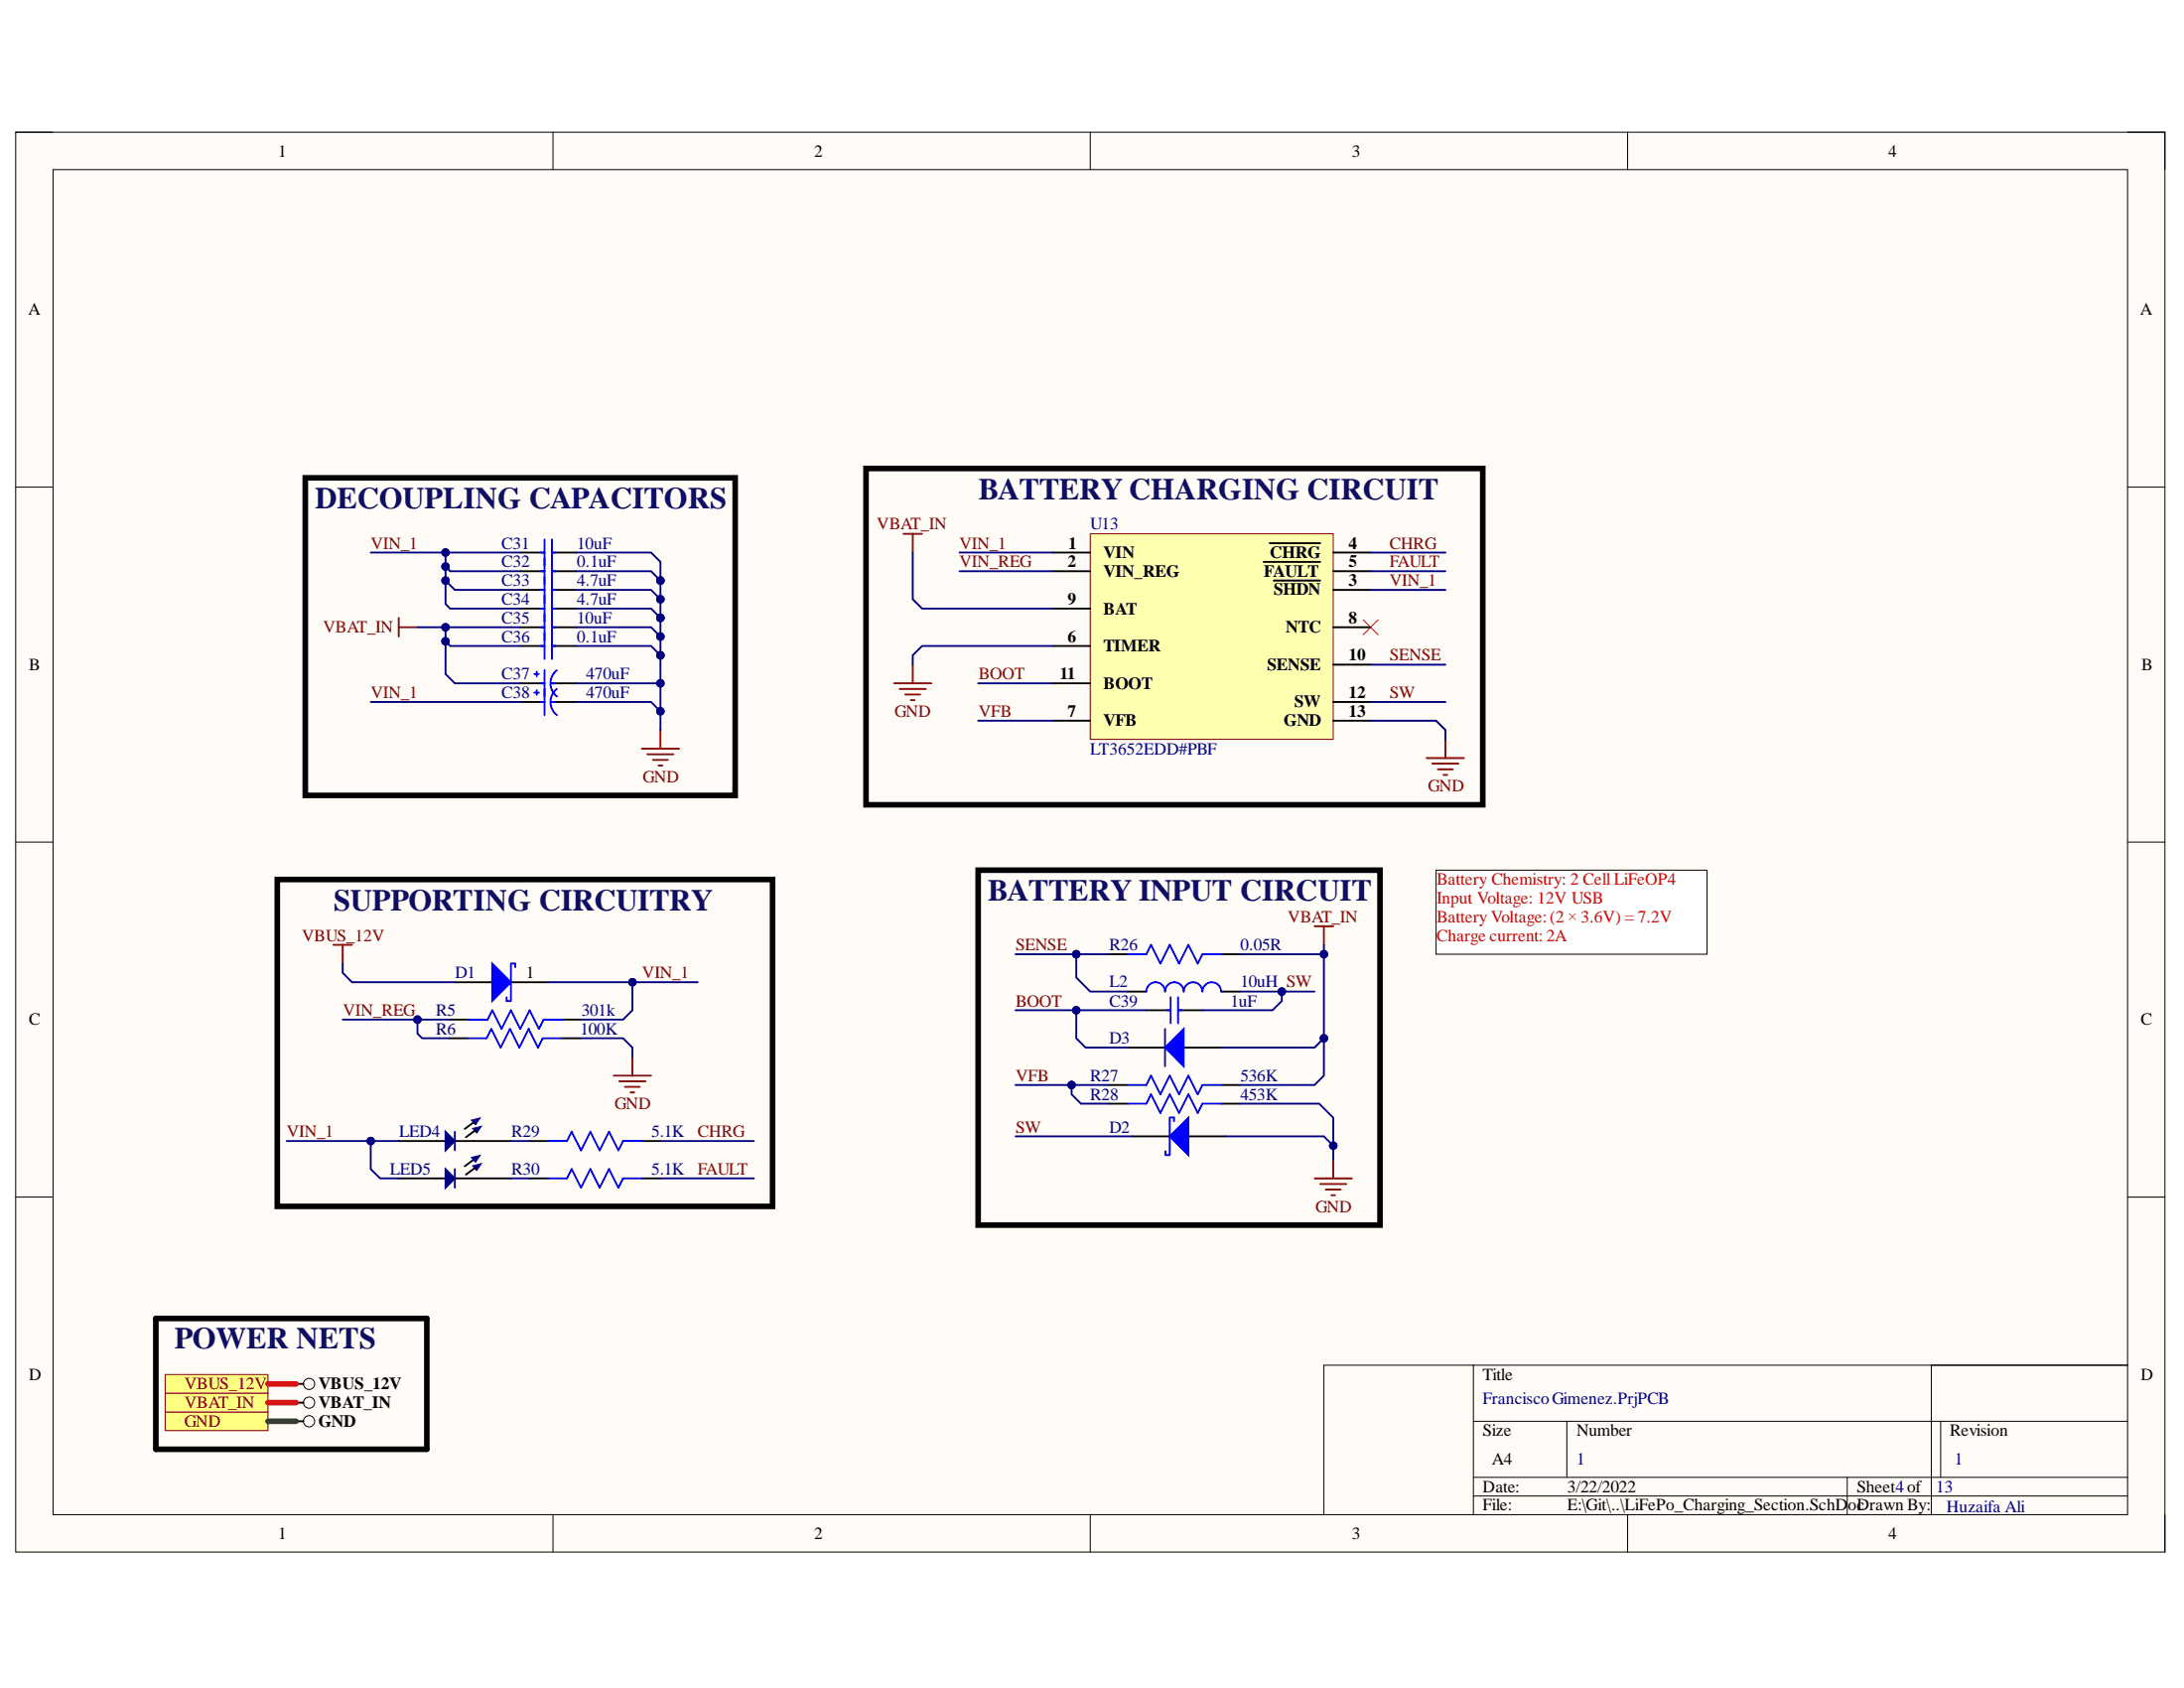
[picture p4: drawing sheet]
<svg xmlns="http://www.w3.org/2000/svg" width="279mm" height="216mm" viewBox="0 0 279 216" stroke-linecap="round" stroke-linejoin="round" font-family="sans-serif">
<path d="M2 16.9h275v181.6h-275z" fill-rule="evenodd" fill="#fffcf8"/>
<path d="M2 16.9h275v181.6h-275z" fill="none" stroke="#000" stroke-width=".13"/>
<path d="M6.8 21.7h265.4v172h-265.4z" fill-rule="evenodd" fill="#fffcf8"/>
<g fill="none" stroke="#000" stroke-width=".13">
<path d="M2 16.9h4.8M70.7 16.9v4.8M139.5 16.9v4.8M208.2 16.9v4.8M272.2 16.9h4.8v4.8M6.8 21.7h265.4v172h-265.4zM2 62.3h4.8M272.2 62.3h4.8M2 107.7h4.8M272.2 107.7h4.8M2 153.1h4.8M272.2 153.1h4.8"/>
<path d="M188.5 174.6v19.1M247.1 174.6v19.1M272.2 174.6h-102.8v19.1M70.7 193.7v4.8M139.5 193.7v4.8M188.5 181.8h83.7M188.5 189h83.7M188.5 191.3h83.7M200.4 181.8v7.2M208.2 193.7v4.8M236.3 189v4.7M248.3 181.8v7.2"/>
<path d="M277 193.7v4.8"/>
</g>
<path d="M144.9 145.3h4.7M152 145.3h4.8" fill="none" stroke="#000" stroke-width=".24"/>
<path d="M149.1 147.3v.4h.5M149.6 143v4.7M149.7 142.9h.5v.5" fill="none" stroke="#00f" stroke-width=".24"/>
<path d="M149.6 145.3l2.4-2.3v4.7z" fill="#00f"/>
<path d="M144.3 138.8h2.4l.5-1.2 1.2 2.4 1.2-2.4 1.2 2.4 1.2-2.4 1.2 2.4 .6-1.2h2.4M146.7 126.8a1.2 1.2 0 0 1 1.1-1.2 1.2 1.2 0 0 1 1.2 1.2 1.19 1.19 0 0 1 1.2-1.2 1.19 1.19 0 0 1 1.2 1.2 1.2 1.2 0 0 1 1.2-1.2 1.2 1.2 0 0 1 1.2 1.2 1.19 1.19 0 0 1 1.2-1.2 1.19 1.19 0 0 1 1.2 1.2M149.6 145.3l2.4-2.3v4.7z" fill="none" stroke="#00f" stroke-width=".24"/>
<path d="M141.9 138.8h2.4M144.3 126.8h2.4M156.2 138.8h2.4M156.2 126.8h2.4" fill="none" stroke="#000" stroke-width=".24"/>
<g fill="none" stroke="#800000" stroke-width=".24">
<path d="M82.1 95.8h4.8M82.8 96.5h3.4M83.5 97.2h1.9M84.3 97.9h.4M84.5 93.4v2.4M114.4 87.4h4.8M115.1 88.1h3.3M115.8 88.8h1.9M116.5 89.5h.5M116.8 85v2.4M182.5 97h4.8M183.2 97.7h3.4"/>
<path d="M184 98.4h1.9M184.7 99.1h.4M184.9 94.6v2.4M42.6 120.8h2.4M43.8 120.8v2.4M168.2 150.7h4.8M168.9 151.4h3.3M169.6 152.2h1.9M170.3 152.9h.5M170.6 148.3v2.4"/>
</g>
<path d="M174.4 79.3l1.9 1.9M176.3 79.3l-1.9 1.9" fill="none" stroke="#f00" stroke-width=".13"/>
<path d="M21.1 180.6h13.2v2.4h-13.2z" fill-rule="evenodd" fill="#ffff80"/>
<path d="M21.1 180.6h13.2v2.4h-13.2z" fill="none" stroke="#800000" stroke-width=".13"/>
<circle cx="39.5" cy="181.8" r=".72" fill="none" stroke="#000" stroke-width=".13"/>
<path d="M37.9 181.8h.9" fill="none" stroke="#000" stroke-width=".24"/>
<path d="M21.1 175.8h13.2v2.4h-13.2z" fill-rule="evenodd" fill="#ffff80"/>
<path d="M21.1 175.8h13.2v2.4h-13.2z" fill="none" stroke="#800000" stroke-width=".13"/>
<circle cx="39.5" cy="177" r=".72" fill="none" stroke="#000" stroke-width=".13"/>
<path d="M67.8 145.9h2.3M67.8 150.7h2.3M82.1 145.9h2.4M82.1 150.7h2.4M37.9 177h.9" fill="none" stroke="#000" stroke-width=".24"/>
<path d="M70.1 145.9h2.4l.6-1.2 1.2 2.4 1.2-2.4 1.2 2.4 1.2-2.4 1.2 2.4 .6-1.2h2.4M70.1 150.7h2.4l.6-1.2 1.2 2.4 1.2-2.4 1.2 2.4 1.2-2.4 1.2 2.4 .6-1.2h2.4" fill="none" stroke="#00f" stroke-width=".24"/>
<path d="M139.5 68.3h31.1v26.3h-31.1z" fill-rule="evenodd" fill="#ffffb0"/>
<path d="M139.5 68.3h31.1v26.3h-31.1z" fill="none" stroke="#800000" stroke-width=".13"/>
<g fill="none" stroke="#000" stroke-width=".24">
<path d="M134.7 70.7h4.8M134.7 73.1h4.8M134.7 77.8h4.8M161.7 71.9h7.2M162.4 69.5h6.5M162.9 74.3h6M170.6 70.7h4.8M170.6 73.1h4.8M170.6 75.5h4.8M134.7 82.6h4.8M134.7 92.2h4.8M134.7 87.4h4.8"/>
<path d="M170.6 92.2h4.8M170.6 80.2h4.8M170.6 85h4.8M170.6 89.8h4.8M144.3 134h4.7M151.4 134h4.8"/>
</g>
<path d="M149 131.6v4.8" fill="none" stroke="#00f" stroke-width=".24"/>
<path d="M149 134l2.4-2.4v4.8z" fill="#00f"/>
<path d="M149 134l2.4-2.4v4.8z" fill="none" stroke="#00f" stroke-width=".24"/>
<path d="M51 145.9h6M58.2 145.9h7.2M60.6 143.6l-1.1 .8" fill="none" stroke="#000" stroke-width=".24"/>
<path d="M60.3 143.3l1.1-.3-.5 .8z" fill-rule="evenodd" fill="#0c0087"/>
<path d="M60.3 143.3l1.1-.3-.5 .8z" fill="none" stroke="#0c0087" stroke-width=".13"/>
<path d="M60.5 144.3l1.1-.3-.6 .9z" fill-rule="evenodd" fill="#0c0087"/>
<path d="M60.5 144.3l1.1-.3-.6 .9z" fill="none" stroke="#0c0087" stroke-width=".13"/>
<path d="M60.7 144.6l-1.1 .9" fill="none" stroke="#000" stroke-width=".24"/>
<path d="M57 144.7l1.2 1.2-1.2 1.2z" fill="#0c0087"/>
<path d="M57 144.7l1.2 1.2-1.2 1.2zM58.2 144.7v2.4" fill="none" stroke="#11037f" stroke-width=".24"/>
<path d="M51 150.7h6M58.2 150.7h7.2M60.6 148.3l-1.1 .9" fill="none" stroke="#000" stroke-width=".24"/>
<path d="M60.3 148l1.1-.2-.5 .8z" fill-rule="evenodd" fill="#0c0087"/>
<path d="M60.3 148l1.1-.2-.5 .8z" fill="none" stroke="#0c0087" stroke-width=".13"/>
<path d="M60.5 149.1l1.1-.3-.6 .9z" fill-rule="evenodd" fill="#0c0087"/>
<path d="M60.5 149.1l1.1-.3-.6 .9z" fill="none" stroke="#0c0087" stroke-width=".13"/>
<path d="M60.7 149.4l-1.1 .8" fill="none" stroke="#000" stroke-width=".24"/>
<path d="M57 149.5l1.2 1.2-1.2 1.2z" fill="#0c0087"/>
<path d="M57 149.5l1.2 1.2-1.2 1.2zM58.2 149.5v2.4" fill="none" stroke="#11037f" stroke-width=".24"/>
<g fill="none" stroke="#000" stroke-width=".24">
<path d="M66.6 70.7h3.1M66.6 73.1h3.1M66.6 75.5h3.1M66.6 77.8h3.1M70.6 70.7h3.1M70.6 73.1h3.1M70.6 75.5h3.1M70.6 77.8h3.1M66.6 87.4h3.1M66.6 89.8h3.1M66.6 80.2h3.1M66.6 82.6h3.1"/>
<path d="M70.6 87.4h3.1M70.6 89.8h3.1M70.6 80.2h3.1M70.6 82.6h3.1M141.9 122h2.4M146.7 129.2h3.1M150.7 129.2h3.1M156.2 122h2.4"/>
</g>
<g fill="none" stroke="#00f" stroke-width=".24">
<path d="M69.2 70.7h.5M69.2 73.1h.5M69.2 75.5h.5M69.2 77.8h.5M69.7 69v15.3M70.6 69v15.3M70.6 70.7h.5M70.6 73.1h.5M70.6 75.5h.5M70.6 77.8h.5M68.3 86.2h.6M68.3 88.6h.6"/>
<path d="M68.7 85.9v.6M68.7 88.3v.6M69.2 87.4h.5M69.2 89.8h.5M69.2 80.2h.5M69.2 82.6h.5M69.7 85.7v5.8M70.5 87.4h.5M70.5 89.8h.5M70.6 80.2h.5M70.6 82.6h.5M71.2 85.7a2.12 2.12 0 0 0 0 3.4"/>
<path d="M71.2 88.1a2.11 2.11 0 0 0 0 3.4M144.3 122h2.4l.5-1.2 1.2 2.4 1.2-2.4 1.2 2.4 1.2-2.4 1.2 2.4 .6-1.2h2.4M149.3 129.2h.5M149.8 127.5v3.4M150.7 127.5v3.4M150.7 129.2h.5"/>
</g>
<path d="M21.1 178.2h13.2v2.4h-13.2z" fill-rule="evenodd" fill="#ffff80"/>
<path d="M21.1 178.2h13.2v2.4h-13.2z" fill="none" stroke="#800000" stroke-width=".13"/>
<circle cx="39.5" cy="179.4" r=".72" fill="none" stroke="#000" stroke-width=".13"/>
<path d="M58.2 125.6h4.8M65.4 125.6h4.7M37.9 179.4h.9" fill="none" stroke="#000" stroke-width=".24"/>
<path d="M39.1 61.1h55v40.6h-55zM125.1 111.3h51.4v45.4h-51.4zM19.9 168.6h34.7v16.8h-34.7z" fill="none" stroke="#000" stroke-width=".72"/>
<path d="M64.8 127.6v.4h.5M65.9 123.7v-.5h-.5v4.8" fill="none" stroke="#00f" stroke-width=".24"/>
<path d="M63 123.2l2.4 2.4-2.4 2.4z" fill="#00f"/>
<path d="M59.9 132.8h2.4l.5-1.2 1.2 2.4 1.2-2.4 1.2 2.4 1.2-2.4 1.2 2.4 .6-1.2h2.4M60 130.4h2.4l.6-1.2 1.2 2.4 1.2-2.4 1.2 2.4 1.2-2.4 1.1 2.4 .6-1.2h2.4M63 123.2l2.4 2.4-2.4 2.4z" fill="none" stroke="#00f" stroke-width=".24"/>
<path d="M57.5 132.8h2.4M57.6 130.4h2.4M71.8 132.8h2.4M71.9 130.4h2.4" fill="none" stroke="#000" stroke-width=".24"/>
<path d="M78.5 137.6h4.8M79.2 138.3h3.4M79.9 139h2M80.7 139.7h.4M80.9 135.2v2.4" fill="none" stroke="#800000" stroke-width=".24"/>
<path d="M110.8 59.9h78.9v43h-78.9zM35.5 112.5h63.3v41.8h-63.3z" fill="none" stroke="#000" stroke-width=".72"/>
<path d="M183.7 111.3h34.7v10.7h-34.7z" fill-rule="evenodd" fill="#fff"/>
<path d="M183.7 111.3h34.7v10.7h-34.7z" fill="none" stroke="#000" stroke-width=".13"/>
<path d="M51 79v2.4M115.6 68.3h2.4M116.8 68.3v2.4M51 80.2h2.4M168.2 118.5h2.4M169.4 118.5v2.3" fill="none" stroke="#800000" stroke-width=".24"/>
<path d="M141.9 141.2h2.4M156.2 141.2h2.4" fill="none" stroke="#000" stroke-width=".24"/>
<path d="M144.3 141.2h2.4l.5-1.2 1.2 2.4 1.2-2.4 1.2 2.4 1.2-2.4 1.2 2.4 .6-1.2h2.4" fill="none" stroke="#00f" stroke-width=".24"/>
<path d="M116.8 70.7v5.9l1.2 1.2h16.7M36.7 145.9h14.3" fill="none" stroke="#000080" stroke-width=".24"/>
<path d="M34.3 181.8h3.6" fill="none" stroke="#274e13" stroke-width=".72"/>
<path d="M34.3 179.4h3.6M34.3 177h3.6" fill="none" stroke="#f00" stroke-width=".72"/>
<circle cx="47.4" cy="145.9" r=".48" fill="#000080"/>
<circle cx="47.4" cy="145.9" r=".48" fill="none" stroke="#000080" stroke-width=".13"/>
<path d="M43.8 130.4h13.8" fill="none" stroke="#000080" stroke-width=".24"/>
<circle cx="53.4" cy="130.4" r=".48" fill="#000080"/>
<circle cx="53.4" cy="130.4" r=".48" fill="none" stroke="#000080" stroke-width=".13"/>
<path d="M43.8 123.2v1.2l1.2 1.2h13.2M47.4 145.9v3.6l1.2 1.2h2.4" fill="none" stroke="#000080" stroke-width=".24"/>
<circle cx="47.4" cy="145.9" r=".48" fill="#000080"/>
<circle cx="47.4" cy="145.9" r=".48" fill="none" stroke="#000080" stroke-width=".13"/>
<path d="M47.4 70.7h9.6v1.8l.6 .6h9M47.4 89.8h19.2" fill="none" stroke="#000080" stroke-width=".24"/>
<circle cx="57" cy="70.7" r=".48" fill="#000080"/>
<circle cx="57" cy="70.7" r=".48" fill="none" stroke="#000080" stroke-width=".13"/>
<circle cx="57" cy="72.5" r=".48" fill="#000080"/>
<circle cx="57" cy="72.5" r=".48" fill="none" stroke="#000080" stroke-width=".13"/>
<path d="M53.4 130.4v1.8l.6 .6h3.5" fill="none" stroke="#000080" stroke-width=".24"/>
<circle cx="53.4" cy="130.4" r=".48" fill="#000080"/>
<circle cx="53.4" cy="130.4" r=".48" fill="none" stroke="#000080" stroke-width=".13"/>
<path d="M53.4 80.2h13.2" fill="none" stroke="#000080" stroke-width=".24"/>
<circle cx="57" cy="80.2" r=".48" fill="#000080"/>
<circle cx="57" cy="80.2" r=".48" fill="none" stroke="#000080" stroke-width=".13"/>
<path d="M57 80.2v6l1.2 1.2h8.4" fill="none" stroke="#000080" stroke-width=".24"/>
<circle cx="57" cy="82" r=".48" fill="#000080"/>
<circle cx="57" cy="82" r=".48" fill="none" stroke="#000080" stroke-width=".13"/>
<circle cx="57" cy="80.2" r=".48" fill="#000080"/>
<circle cx="57" cy="80.2" r=".48" fill="none" stroke="#000080" stroke-width=".13"/>
<path d="M57 82l.6 .6h9" fill="none" stroke="#000080" stroke-width=".24"/>
<circle cx="57" cy="82" r=".48" fill="#000080"/>
<circle cx="57" cy="82" r=".48" fill="none" stroke="#000080" stroke-width=".13"/>
<path d="M57 72.5v4.7l.6 .6h9" fill="none" stroke="#000080" stroke-width=".24"/>
<circle cx="57" cy="74.3" r=".48" fill="#000080"/>
<circle cx="57" cy="74.3" r=".48" fill="none" stroke="#000080" stroke-width=".13"/>
<circle cx="57" cy="72.5" r=".48" fill="#000080"/>
<circle cx="57" cy="72.5" r=".48" fill="none" stroke="#000080" stroke-width=".13"/>
<path d="M57 74.3l1.2 1.2h8.4" fill="none" stroke="#000080" stroke-width=".24"/>
<circle cx="57" cy="74.3" r=".48" fill="#000080"/>
<circle cx="57" cy="74.3" r=".48" fill="none" stroke="#000080" stroke-width=".13"/>
<path d="M57 70.7h9.6" fill="none" stroke="#000080" stroke-width=".24"/>
<circle cx="57" cy="70.7" r=".48" fill="#000080"/>
<circle cx="57" cy="70.7" r=".48" fill="none" stroke="#000080" stroke-width=".13"/>
<path d="M70.1 125.6h19.2M65.4 150.7h2.4M65.4 145.9h2.4" fill="none" stroke="#000080" stroke-width=".24"/>
<circle cx="80.9" cy="125.6" r=".48" fill="#000080"/>
<circle cx="80.9" cy="125.6" r=".48" fill="none" stroke="#000080" stroke-width=".13"/>
<path d="M73.7 89.8h9.6l1.2 1.2" fill="none" stroke="#000080" stroke-width=".24"/>
<circle cx="84.5" cy="91" r=".48" fill="#000080"/>
<circle cx="84.5" cy="91" r=".48" fill="none" stroke="#000080" stroke-width=".13"/>
<path d="M73.7 87.4h10.8" fill="none" stroke="#000080" stroke-width=".24"/>
<circle cx="84.5" cy="87.4" r=".48" fill="#000080"/>
<circle cx="84.5" cy="87.4" r=".48" fill="none" stroke="#000080" stroke-width=".13"/>
<path d="M73.7 82.6h9.6l1.2 1.2" fill="none" stroke="#000080" stroke-width=".24"/>
<circle cx="84.5" cy="83.8" r=".48" fill="#000080"/>
<circle cx="84.5" cy="83.8" r=".48" fill="none" stroke="#000080" stroke-width=".13"/>
<path d="M73.7 80.2h9.6l1.2 1.2" fill="none" stroke="#000080" stroke-width=".24"/>
<circle cx="84.5" cy="81.4" r=".48" fill="#000080"/>
<circle cx="84.5" cy="81.4" r=".48" fill="none" stroke="#000080" stroke-width=".13"/>
<path d="M73.7 77.8h9.6l1.2 1.2" fill="none" stroke="#000080" stroke-width=".24"/>
<circle cx="84.5" cy="79" r=".48" fill="#000080"/>
<circle cx="84.5" cy="79" r=".48" fill="none" stroke="#000080" stroke-width=".13"/>
<path d="M73.7 75.5h9.6l1.2 1.1" fill="none" stroke="#000080" stroke-width=".24"/>
<circle cx="84.5" cy="76.6" r=".48" fill="#000080"/>
<circle cx="84.5" cy="76.6" r=".48" fill="none" stroke="#000080" stroke-width=".13"/>
<path d="M73.7 73.1h9.6l1.2 1.2" fill="none" stroke="#000080" stroke-width=".24"/>
<circle cx="84.5" cy="74.3" r=".48" fill="#000080"/>
<circle cx="84.5" cy="74.3" r=".48" fill="none" stroke="#000080" stroke-width=".13"/>
<path d="M73.7 70.7h9.6l1.2 1.2v2.4" fill="none" stroke="#000080" stroke-width=".24"/>
<circle cx="84.5" cy="74.3" r=".48" fill="#000080"/>
<circle cx="84.5" cy="74.3" r=".48" fill="none" stroke="#000080" stroke-width=".13"/>
<path d="M74.2 132.8h5.5l1.2 1.2v1.2M80.9 125.6v3.6l-1.2 1.2h-5.4" fill="none" stroke="#000080" stroke-width=".24"/>
<circle cx="80.9" cy="125.6" r=".48" fill="#000080"/>
<circle cx="80.9" cy="125.6" r=".48" fill="none" stroke="#000080" stroke-width=".13"/>
<path d="M122.7 73.1h12M122.7 70.7h12M125.1 92.2h9.6M125.1 87.4h9.6M134.7 82.6h-16.7l-1.2 1.2v1.2M129.9 138.8h12M84.5 150.7h11.9M84.5 145.9h11.9M129.9 145.3h15" fill="none" stroke="#000080" stroke-width=".24"/>
<circle cx="137.1" cy="138.8" r=".48" fill="#000080"/>
<circle cx="137.1" cy="138.8" r=".48" fill="none" stroke="#000080" stroke-width=".13"/>
<path d="M129.9 129.2h16.8" fill="none" stroke="#000080" stroke-width=".24"/>
<circle cx="137.7" cy="129.2" r=".48" fill="#000080"/>
<circle cx="137.7" cy="129.2" r=".48" fill="none" stroke="#000080" stroke-width=".13"/>
<path d="M129.9 122h12" fill="none" stroke="#000080" stroke-width=".24"/>
<circle cx="137.7" cy="122" r=".48" fill="#000080"/>
<circle cx="137.7" cy="122" r=".48" fill="none" stroke="#000080" stroke-width=".13"/>
<path d="M137.1 138.8v1.2l1.2 1.2h3.6" fill="none" stroke="#000080" stroke-width=".24"/>
<circle cx="137.1" cy="138.8" r=".48" fill="#000080"/>
<circle cx="137.1" cy="138.8" r=".48" fill="none" stroke="#000080" stroke-width=".13"/>
<path d="M137.7 129.2v3.6l1.2 1.2h5.4" fill="none" stroke="#000080" stroke-width=".24"/>
<circle cx="137.7" cy="129.2" r=".48" fill="#000080"/>
<circle cx="137.7" cy="129.2" r=".48" fill="none" stroke="#000080" stroke-width=".13"/>
<path d="M137.7 122v3l1.8 1.8h4.8" fill="none" stroke="#000080" stroke-width=".24"/>
<circle cx="137.7" cy="122" r=".48" fill="#000080"/>
<circle cx="137.7" cy="122" r=".48" fill="none" stroke="#000080" stroke-width=".13"/>
<path d="M158.6 126.8h5.4v1.2l-1.2 1.2h-9" fill="none" stroke="#000080" stroke-width=".24"/>
<circle cx="164" cy="126.8" r=".48" fill="#000080"/>
<circle cx="164" cy="126.8" r=".48" fill="none" stroke="#000080" stroke-width=".13"/>
<path d="M169.4 132.8l-1.2 1.2h-12" fill="none" stroke="#000080" stroke-width=".24"/>
<circle cx="169.4" cy="132.8" r=".48" fill="#000080"/>
<circle cx="169.4" cy="132.8" r=".48" fill="none" stroke="#000080" stroke-width=".13"/>
<path d="M156.8 145.3h12.6l1.2 1.2" fill="none" stroke="#000080" stroke-width=".24"/>
<circle cx="170.6" cy="146.5" r=".48" fill="#000080"/>
<circle cx="170.6" cy="146.5" r=".48" fill="none" stroke="#000080" stroke-width=".13"/>
<path d="M158.6 141.2h10.2l1.8 1.8v5.3" fill="none" stroke="#000080" stroke-width=".24"/>
<circle cx="170.6" cy="146.5" r=".48" fill="#000080"/>
<circle cx="170.6" cy="146.5" r=".48" fill="none" stroke="#000080" stroke-width=".13"/>
<path d="M169.4 120.8v16.8l-1.2 1.2h-9.6" fill="none" stroke="#000080" stroke-width=".24"/>
<circle cx="169.4" cy="122" r=".48" fill="#000080"/>
<circle cx="169.4" cy="122" r=".48" fill="none" stroke="#000080" stroke-width=".13"/>
<circle cx="169.4" cy="132.8" r=".48" fill="#000080"/>
<circle cx="169.4" cy="132.8" r=".48" fill="none" stroke="#000080" stroke-width=".13"/>
<path d="M158.6 122h10.8" fill="none" stroke="#000080" stroke-width=".24"/>
<circle cx="169.4" cy="122" r=".48" fill="#000080"/>
<circle cx="169.4" cy="122" r=".48" fill="none" stroke="#000080" stroke-width=".13"/>
<path d="M164 126.8h4.2" fill="none" stroke="#000080" stroke-width=".24"/>
<circle cx="164" cy="126.8" r=".48" fill="#000080"/>
<circle cx="164" cy="126.8" r=".48" fill="none" stroke="#000080" stroke-width=".13"/>
<path d="M175.4 75.5h9.5M175.4 73.1h9.5M175.4 70.7h9.5M84.5 83.8v9.6M175.4 92.2h8.3l1.2 1.2v1.2M175.4 89.8h9.5M175.4 85h9.5" fill="none" stroke="#000080" stroke-width=".24"/>
<circle cx="84.5" cy="83.8" r=".48" fill="#000080"/>
<circle cx="84.5" cy="83.8" r=".48" fill="none" stroke="#000080" stroke-width=".13"/>
<circle cx="84.5" cy="87.4" r=".48" fill="#000080"/>
<circle cx="84.5" cy="87.4" r=".48" fill="none" stroke="#000080" stroke-width=".13"/>
<circle cx="84.5" cy="91" r=".48" fill="#000080"/>
<circle cx="84.5" cy="91" r=".48" fill="none" stroke="#000080" stroke-width=".13"/>
<path d="M84.5 79v4.8" fill="none" stroke="#000080" stroke-width=".24"/>
<circle cx="84.5" cy="79" r=".48" fill="#000080"/>
<circle cx="84.5" cy="79" r=".48" fill="none" stroke="#000080" stroke-width=".13"/>
<circle cx="84.5" cy="81.4" r=".48" fill="#000080"/>
<circle cx="84.5" cy="81.4" r=".48" fill="none" stroke="#000080" stroke-width=".13"/>
<circle cx="84.5" cy="83.8" r=".48" fill="#000080"/>
<circle cx="84.5" cy="83.8" r=".48" fill="none" stroke="#000080" stroke-width=".13"/>
<path d="M84.5 74.3v4.7" fill="none" stroke="#000080" stroke-width=".24"/>
<circle cx="84.5" cy="74.3" r=".48" fill="#000080"/>
<circle cx="84.5" cy="74.3" r=".48" fill="none" stroke="#000080" stroke-width=".13"/>
<circle cx="84.5" cy="76.6" r=".48" fill="#000080"/>
<circle cx="84.5" cy="76.6" r=".48" fill="none" stroke="#000080" stroke-width=".13"/>
<circle cx="84.5" cy="79" r=".48" fill="#000080"/>
<circle cx="84.5" cy="79" r=".48" fill="none" stroke="#000080" stroke-width=".13"/>
<g font-size="3.9" fill="#0e0e63">
<text x="40.3" y="65">DECOUPLING CAPACITORS</text>
<text x="125.2" y="63.9">BATTERY CHARGING CIRCUIT</text>
<text x="42.7" y="116.4">SUPPORTING CIRCUITRY</text>
<text x="126.4" y="115.2">BATTERY INPUT CIRCUIT</text>
<text x="22.3" y="172.5">POWER NETS</text>
</g>
<g font-size="2.2">
<text x="35.6" y="20">1</text>
<text x="104.1" y="20">2</text>
<text x="173" y="20">3</text>
<text x="241.6" y="20">4</text>
<text x="3.6" y="40.3">A</text>
<text x="273.8" y="40.3">A</text>
<text x="136.7" y="70.2">1</text>
<text x="141.2" y="71.4">VIN</text>
<text x="162.5" y="71.4">CHRG</text>
<text x="172.5" y="70.2">4</text>
<text x="136.6" y="72.6">2</text>
<text x="136.6" y="77.4">9</text>
<text x="141.2" y="73.7">VIN_REG</text>
<text x="161.7" y="73.7">FAULT</text>
<text x="163" y="76.1">SHDN</text>
<text x="172.5" y="74.9">3</text>
<text x="172.5" y="72.6">5</text>
<text x="136.6" y="82.1">6</text>
<text x="141.2" y="83.3">TIMER</text>
<text x="141.2" y="78.6">BAT</text>
<text x="164.5" y="80.9">NTC</text>
<text x="172.5" y="79.7">8</text>
<text x="3.7" y="85.7">B</text>
<text x="135.6" y="86.9">11</text>
<text x="141.2" y="88.1">BOOT</text>
<text x="162.1" y="85.7">SENSE</text>
<text x="172.5" y="84.5">10</text>
<text x="172.5" y="89.3">12</text>
<text x="274" y="85.7">B</text>
<text x="136.6" y="91.7">7</text>
<text x="141.2" y="92.8">VFB</text>
<text x="164.2" y="92.8">GND</text>
<text x="165.6" y="90.5">SW</text>
<text x="172.5" y="91.7">13</text>
<text x="67.3" y="125.1">1</text>
<text x="3.7" y="131.1">C</text>
<text x="273.9" y="131.1">C</text>
<text x="3.7" y="176.5">D</text>
<text x="40.7" y="177.7">VBUS_12V</text>
<text x="189.7" y="176.5">Title</text>
<text x="273.9" y="176.5">D</text>
<text x="40.7" y="182.5">GND</text>
<text x="40.7" y="180.1">VBAT_IN</text>
<text x="189.7" y="183.7">Size</text>
<text x="201.7" y="183.7">Number</text>
<text x="249.5" y="183.7">Revision</text>
<text x="189.7" y="190.8">Date:</text>
<text x="190.9" y="187.3">A4</text>
<text x="200.5" y="190.8">3/22/2022</text>
<text x="237.5" y="190.8">Sheet4of</text>
<text x="35.6" y="196.8">1</text>
<text x="104.1" y="196.8">2</text>
<text x="173" y="196.8">3</text>
<text x="189.7" y="193.2">File:</text>
<text x="200.5" y="193.2">E:\Git\..\LiFePo_Charging_Section.SchDocDrawn By:</text>
<text x="241.6" y="196.8">4</text>
</g>
<g font-size="2.2" fill="#800000">
<text x="47.4" y="70.2">VIN_1</text>
<text x="112.2" y="67.7">VBAT_IN</text>
<text x="122.7" y="70.2">VIN_1</text>
<text x="177.8" y="70.2">CHRG</text>
<text x="122.7" y="72.6">VIN_REG</text>
<text x="177.8" y="74.9">VIN_1</text>
<text x="177.8" y="72.6">FAULT</text>
<text x="41.3" y="80.9">VBAT_IN</text>
<text x="47.4" y="89.3">VIN_1</text>
<text x="125.2" y="86.9">BOOT</text>
<text x="177.8" y="84.5">SENSE</text>
<text x="177.8" y="89.3">SW</text>
<text x="114.5" y="91.7">GND</text>
<text x="125.2" y="91.7">VFB</text>
<text x="82.2" y="100">GND</text>
<text x="182.7" y="101.2">GND</text>
<text x="164.8" y="117.9">VBAT_IN</text>
<text x="38.6" y="120.4">VBUS_12V</text>
<text x="82.2" y="125.1">VIN_1</text>
<text x="129.9" y="121.6">SENSE</text>
<text x="43.9" y="129.9">VIN_REG</text>
<text x="129.9" y="128.7">BOOT</text>
<text x="78.6" y="141.8">GND</text>
<text x="129.9" y="138.3">VFB</text>
<text x="36.7" y="145.5">VIN_1</text>
<text x="89.3" y="145.5">CHRG</text>
<text x="129.9" y="144.9">SW</text>
<text x="89.3" y="150.2">FAULT</text>
<text x="168.3" y="155">GND</text>
<text x="23.6" y="177.7">VBUS_12V</text>
<text x="23.6" y="182.5">GND</text>
<text x="23.6" y="180.1">VBAT_IN</text>
</g>
<g font-size="2.2" fill="#000080">
<text x="64.2" y="70.2">C31</text>
<text x="73.8" y="70.2">10uF</text>
<text x="139.5" y="67.7">U13</text>
<text x="64.2" y="72.6">C32</text>
<text x="64.2" y="74.9">C33</text>
<text x="64.2" y="77.4">C34</text>
<text x="73.8" y="72.6">0.1uF</text>
<text x="73.8" y="74.9">4.7uF</text>
<text x="73.8" y="77.4">4.7uF</text>
<text x="64.2" y="79.7">C35</text>
<text x="64.2" y="82.1">C36</text>
<text x="73.8" y="79.7">10uF</text>
<text x="73.8" y="82.1">0.1uF</text>
<text x="64.2" y="86.9">C37</text>
<text x="64.2" y="89.3">C38</text>
<text x="75" y="86.9">470uF</text>
<text x="75" y="89.3">470uF</text>
<text x="139.5" y="96.5">LT3652EDD#PBF</text>
<text x="58.2" y="125.1">D1</text>
<text x="141.9" y="121.6">R26</text>
<text x="158.7" y="121.6">0.05R</text>
<text x="55.8" y="129.9">R5</text>
<text x="74.4" y="129.9">301k</text>
<text x="141.9" y="126.3">L2</text>
<text x="141.9" y="128.7">C39</text>
<text x="157.4" y="128.7">1uF</text>
<text x="158.7" y="126.3">10uH SW</text>
<text x="55.8" y="132.3">R6</text>
<text x="74.2" y="132.3">100K</text>
<text x="141.9" y="133.5">D3</text>
<text x="139.5" y="138.3">R27</text>
<text x="139.5" y="140.7">R28</text>
<text x="158.7" y="138.3">536K</text>
<text x="158.7" y="140.7">453K</text>
<text x="51.1" y="145.5">LED4</text>
<text x="65.4" y="145.5">R29</text>
<text x="83.3" y="145.5">5.1K</text>
<text x="141.9" y="145">D2</text>
<text x="49.9" y="150.2">LED5</text>
<text x="65.4" y="150.2">R30</text>
<text x="83.3" y="150.2">5.1K</text>
<text x="189.7" y="179.5">FranciscoGimenez.PrjPCB</text>
<text x="201.7" y="187.3">1</text>
<text x="247.7" y="190.8">13</text>
<text x="250" y="187.3">1</text>
<text x="249" y="193.5">Huzaifa Ali</text>
</g>
<g font-size="2.2" fill="#f00">
<text x="183.8" y="113.2">Battery Chemistry: 2 Cell LiFeOP4</text>
<text x="183.8" y="115.6">Input Voltage: 12V USB</text>
<text x="183.8" y="117.9">Battery Voltage:(2 × 3.6V) = 7.2V</text>
<text x="183.8" y="120.4">Charge current: 2A</text>
</g>
</svg>
